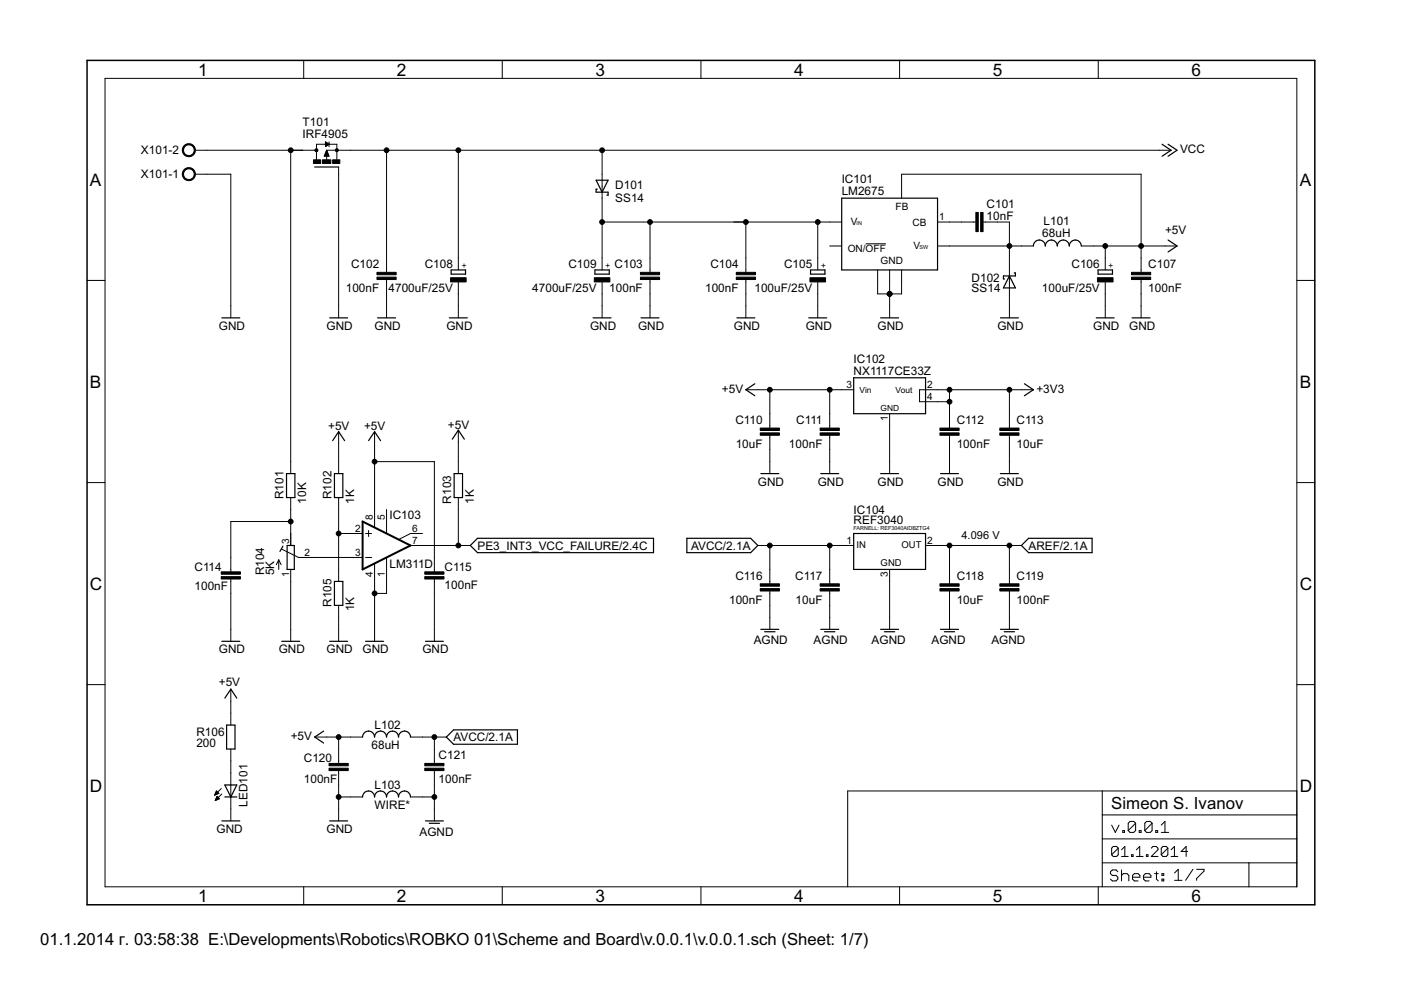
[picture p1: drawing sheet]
<svg xmlns="http://www.w3.org/2000/svg" width="297mm" height="210mm" viewBox="0 0 297 210" stroke-linecap="round" stroke-linejoin="round" font-family="sans-serif">
<g fill="#000" stroke="#000" stroke-width=".21">
<path d="M22.3 16.6v171.4zM64.4 12.8v3.8zM106.5 12.8v3.8zM148.6 12.8v3.8zM190.7 12.8v3.8zM232.9 12.8v3.8zM22.3 16.6h252.7zM41.3 36.9h2.6zM41.3 31.9h2.6zM43.9 36.9h5zM43.9 31.9h20.3zM48.9 36.9v28z"/>
<path d="M61.6 31.9h2.6zM64.2 31.9h2.5zM67.1 31.9v2zM66.7 31.9h.4zM67.1 30.6h2zM67.1 30.6v1.3zM69.3 31.9l-.6 1.2zM68.8 33h.9zM68.8 32.9h.9zM68.9 32.8h.7zM68.9 32.7h.7zM69 32.6h.5z"/>
<path d="M69 30.1v1zM69 30.1l.8 .5zM69 31h.2zM69 30.9h.3zM69 30.8h.5zM69 30.6h.7zM69 30.5h.6zM69 30.4h.5zM69 30.3h.3zM69 32.4h.5zM69.1 32.3h.3zM69.1 32.2h.3z"/>
<path d="M69.2 32.1h.1zM69.3 31.9v2.1zM69.3 31.9l.5 1.2zM69.3 31.9h2.1zM68.7 33.1h1.1zM69 31.1l.8-.5zM69.8 30.6v.5zM69.8 30.1v.5zM69.8 30.6h1.6zM71.4 30.6v1.3zM71.4 31.9v1.9zM71.8 35.4v1.5z"/>
<path d="M71.4 31.9h.4zM71.8 31.9h2.5zM74.3 31.9h7.7zM82 31.9h15.2zM97.2 31.9h30.5zM127.7 36.9v2.6zM127.7 31.9h118zM127.7 31.9v5zM191.2 39.5v2.5zM191.2 36.9v2.6zM191.2 36.9h50.7zM241.9 36.9v15.3z"/>
<path d="M245.7 31.9h2.6zM18.5 59.5h3.8zM82 54.7v2.5zM82 57.2v.5zM82 59.3v.5zM82 31.9v22.8zM97.2 54.7v2.5zM97.2 31.9v22.8zM127.7 54.7v2.5zM127.7 39.5v2.5zM127.7 47.1h10.1zM127.7 47.1v7.6z"/>
<path d="M127.7 42v5.1zM137.8 54.7v2.5zM137.8 57.2v.5zM137.8 59.3v.5zM137.8 47.1v7.6zM158.1 54.7v2.5zM158.1 57.2v.5zM158.1 59.3v.5zM158.1 47.1v7.6zM155.6 47.1h2.5zM137.8 47.1h20.3zM173.4 54.7v2.5z"/>
<path d="M173.4 47.1v7.6zM158.1 47.1h15.3zM175.9 52.2h2.6zM175.9 47.1h2.6zM173.4 47.1h2.5zM183.5 51.7h4.3zM186.1 57.2v2.6zM188.6 57.2v2.6zM188.6 59.8v2.5zM191.2 57.2v2.6zM198.8 47.1h2.5zM198.8 52.2h2.5z"/>
<path d="M203.9 47.1h2.5zM201.3 47.1h2.6zM206.4 47.1h.5zM208.4 47.1h.5zM208.9 47.1h2.6zM211.5 47.1h2.5zM214 57.2v2.6zM201.3 52.2h12.7zM214 47.1v5.1zM214 52.2v5zM216.6 52.2h2.5zM214 52.2h2.6z"/>
<path d="M229.3 52.2h2.5zM234.3 54.7v2.5zM234.3 52.2h7.6zM234.3 52.2v2.5zM231.8 52.2h2.5zM241.9 54.7v2.5zM241.9 57.2v.5zM241.9 59.3v.5zM241.9 52.2v2.5zM241.9 52.2h5.1zM247 52.2h2.6zM275 59.5h3.8z"/>
<path d="M48.9 64.9v2.5zM71.8 64.9v2.5zM71.8 36.9v28zM82 59.8v2.5zM82 64.9v2.5zM82 62.3v2.6zM97.2 59.8v2.5zM97.2 64.9v2.5zM97.2 62.3v2.6zM127.7 59.8v2.5zM127.7 64.9v2.5zM127.7 62.3v2.6z"/>
<path d="M137.8 59.8v2.5zM137.8 64.9v2.5zM137.8 62.3v2.6zM158.1 59.8v2.5zM158.1 64.9v2.5zM158.1 62.3v2.6zM173.4 59.8v2.5zM173.4 64.9v2.5zM173.4 62.3v2.6zM186.1 59.8v2.5zM186.1 62.3h2.5zM188.6 64.9v2.5z"/>
<path d="M188.6 62.3h2.6zM188.6 62.3v2.6zM191.2 59.8v2.5zM214 59.8v2.5zM214 64.9v2.5zM214 62.3v2.6zM234.3 59.8v2.5zM234.3 64.9v2.5zM234.3 62.3v2.6zM241.9 59.8v2.5zM241.9 64.9v2.5zM241.9 62.3v2.6z"/>
<path d="M61.6 97.9v2.5zM61.6 31.9v66zM71.8 97.9v2.5zM71.8 91.5v2.6zM71.8 94.1v3.8zM79.4 91.5v2.6zM79.4 94.1v3.8zM79.4 97.9h12.7zM97.2 91.2v2.5zM97.2 97.9v2.5zM97.2 93.7v4.2zM158.1 82.6h2.6z"/>
<path d="M163.2 97.9v2.5zM163.2 87.7v2.6zM163.2 92.8v2.5zM163.2 90.3v.5zM163.2 92.3v.5zM163.2 82.6v5.1zM163.2 82.6h12.7zM160.7 82.6h2.5zM163.2 95.3v2.6zM175.9 87.7v2.6zM175.9 92.8v2.5zM175.9 90.3v.5z"/>
<path d="M175.9 92.3v.5zM175.9 97.9v2.5zM175.9 82.6h2.6zM175.9 82.6v5.1zM175.9 95.3v2.6zM178.5 82.6h2.5zM188.6 97.9v2.5zM188.6 87.7v2.6zM188.6 90.3v7.6zM195 82.6v2.6zM195 82.6h1.2zM195 85.2h1.2z"/>
<path d="M196.2 85.2h2.6zM196.2 82.6h2.6zM198.8 82.6h2.5zM201.3 87.7v2.6zM201.3 92.8v2.5zM201.3 90.3v.5zM201.3 92.3v.5zM201.3 97.9v2.5zM201.3 95.3v2.6zM201.3 82.6h12.7zM201.3 85.2v2.5zM201.3 82.6v2.6z"/>
<path d="M198.8 85.2h2.5zM214 97.9v2.5zM214 87.7v2.6zM214 92.8v2.5zM214 90.3v.5zM214 92.3v.5zM214 95.3v2.6zM214 82.6h2.6zM214 82.6v5.1zM216.6 82.6h2.5zM18.5 102.3h3.8zM48.9 118.2v2.5z"/>
<path d="M48.9 110.6v7.6zM48.9 110.6h12.7zM59.1 118.7l-.5 1zM59.1 118.7l.5 1zM61.6 113.1v2.6zM61.6 105.5v2.5zM61.6 110.6v2.5zM61.6 108v2.6zM59.8 116.4l3.5 1.8zM63.3 118.2h.9zM64.2 118.2h2.5zM66.7 118.2h7.6z"/>
<path d="M71.8 105.5v2.5zM71.8 108v5.1zM71.8 113.1v7.6zM74.3 118.2h2.6zM74.3 113.1h2.6zM71.8 113.1h2.5zM77.5 113.1h1.3zM77.5 118.2h1.3zM78.1 112.5v1.2zM79.4 110.6v1.2zM79.4 119.5v1.2zM79.4 108v2.6z"/>
<path d="M79.4 97.9v10.1zM82 108v2.6zM82 110.6v2.4zM84.6 114.4l2.4-1.3zM87 113.1h2.6zM87 115.7h2.6zM92.1 118.2v2.5zM92.1 97.9v20.3zM97.2 105.5v2.5zM97.2 108v7.7zM89.6 115.7h7.6zM97.2 115.7h2.5z"/>
<path d="M160.7 115.7h2.5zM163.2 115.7v5zM163.2 115.7h12.7zM178.5 115.7h2.5zM175.9 115.7h2.6zM196.2 115.7h2.6zM198.8 115.7h2.5zM201.3 115.7v5zM201.3 115.7h12.7zM214 115.7h2.6zM275 102.3h3.8zM48.9 123.3v2.5z"/>
<path d="M48.9 120.7v.5zM48.9 122.8v.5zM48.9 133.4v2.6zM48.9 125.8v7.6zM59.1 118.7v2zM61.6 120.7v2.6zM61.6 133.4v2.6zM61.6 123.3v10.1zM71.8 120.7v2.6zM71.8 128.4v2.5zM71.8 133.4v2.6zM71.8 130.9v2.5z"/>
<path d="M79.4 120.7v2.6zM79.4 133.4v2.6zM79.4 125.8v7.6zM79.4 123.3v2.5zM79.4 125.8h2.6zM82 120.7v2.6zM82 118.3v2.4zM82 123.3v2.5zM92.1 123.3v2.5zM92.1 122.8v.5zM92.1 120.7v.5zM92.1 133.4v2.6z"/>
<path d="M92.1 125.8v7.6zM163.2 120.7v2.6zM163.2 125.8v2.6zM163.2 123.3v.5zM163.2 125.3v.5zM163.2 130.9v2.5zM163.2 128.4v2.5zM175.9 120.7v2.6zM175.9 125.8v2.6zM175.9 123.3v.5zM175.9 125.3v.5zM175.9 130.9v2.5z"/>
<path d="M175.9 128.4v2.5zM175.9 115.7v5zM188.6 120.7v2.6zM188.6 130.9v2.5zM188.6 123.3v7.6zM201.3 120.7v2.6zM201.3 125.8v2.6zM201.3 123.3v.5zM201.3 125.3v.5zM201.3 130.9v2.5zM201.3 128.4v2.5zM214 120.7v2.6z"/>
<path d="M214 125.8v2.6zM214 123.3v.5zM214 125.3v.5zM214 130.9v2.5zM214 128.4v2.5zM214 115.7v5zM18.5 145.2h3.8zM48.9 151.2v2.5zM48.9 146.1v2.6zM48.9 148.7v2.5zM66.7 156.3h2.6zM69.3 156.3h2.5z"/>
<path d="M71.8 158.8v2.6zM71.8 156.3v2.5zM74.3 156.3h2.6zM71.8 156.3h2.5zM87 156.3h2.6zM89.6 156.3h2.5zM92.1 158.8v2.6zM92.1 156.3v2.5zM92.1 156.3h2.5zM275 145.2h3.8zM45.9 167.7l-.4 .9zM45.6 168.4h.3z"/>
<path d="M45.6 168.3h.5zM46 168.8l-.4 .9zM45.7 168.2h.7zM45.7 169.7h.1zM45.7 168.1h.5zM45.7 169.5h.4zM45.8 168h.3zM45.8 169.4h.6zM45.8 167.8h.2zM45.8 169.3h.6zM45.9 169.2h.4zM45.9 167.7l.5 .5z"/>
<path d="M45.9 169h.3zM46 168.8l.5 .6zM45.5 168.6l.9-.4zM45.6 169.7l.9-.3zM46.9 167.2l-1.4 1.4zM47 168.3l-1.4 1.4zM48.9 158.8v2.6zM48.9 169v2.5zM48.9 163.9v2.5zM48.9 166.4v2.6zM48.9 171.5v2.6zM48.9 161.4v2.5z"/>
<path d="M71.8 163.9v2.5zM71.8 161.4v.5zM71.8 163.4v.5zM71.8 171.5v2.6zM71.8 169v2.5zM71.8 166.4v2.6zM74.3 169h2.6zM71.8 169h2.5zM87 169h2.6zM89.6 169h2.5zM92.1 163.9v2.5zM92.1 161.4v.5z"/>
<path d="M92.1 163.4v.5zM92.1 171.5v2.6zM92.1 169v2.5zM92.1 166.4v2.6zM179.7 167.7h54zM233.7 167.7h41.3zM233.7 177.9h41.3zM233.7 172.8v5.1zM233.7 172.8h41.3zM233.7 167.7v5.1zM235.7 174.9l.8 1.6zM236 179.5l-.3 .3z"/>
<path d="M236 179.5h.7zM237.3 174.9l-.8 1.6zM236.7 179.5l.4 .3zM237.1 179.8v1.4zM238 176.1v.4zM238 176.1h.4zM238.4 176.1v.4zM238 176.5h.4zM238.5 179.5v2.1zM239.2 174.5v1.6zM239.2 174.5l.4-.3zM239.2 176.1l1.6-1.6z"/>
<path d="M239.6 174.2h.8zM239.2 176.1l.4 .4zM240.4 174.2l.4 .3zM239.6 176.5h.8zM240.8 174.5v1.6zM240.4 176.5l.4-.4zM241.5 176.1v.4zM241.5 176.1h.4zM241.6 179.5v2.1zM241.9 176.1v.4zM241.5 176.5h.4zM242.7 174.5v1.6z"/>
<path d="M242.7 174.5l.4-.3zM244.3 174.5l-1.6 1.6zM243.1 174.2h.8zM242.7 176.1l.4 .4zM243.9 174.2l.4 .3zM243.1 176.5h.8zM244.3 174.5v1.6zM244.3 176.1l-.4 .4zM244.5 179.5l-.4 .3zM245 176.1v.4zM245 176.1h.4zM244.5 179.5h.7z"/>
<path d="M245.4 176.1v.4zM245 176.5h.4zM245.2 179.5l.3 .3zM247 174.2l-.8 .7zM246.2 176.5h1.6zM246.5 179.5l-.3 .3zM246.5 179.5h.8zM247 174.2v2.3zM247.3 179.5l.3 .3zM247.6 179.8v1.4zM249 179.5v2.1zM251.5 179.5l-1.1 1z"/>
<path d="M275 172.8v5.1zM275 167.7v5.1zM22.3 188h252.7zM64.4 188v3.8zM106.5 188v3.8zM148.6 188v3.8zM179.7 167.7v20.3zM190.7 188v3.8zM232.9 188v3.8zM233.7 182.9v5.1zM233.7 177.9v5zM235.4 184.8v.4z"/>
<path d="M235.4 185.2l.4 .4zM235.7 179.8v1.4zM235.7 181.2l1.4-1.4zM235.4 184.8l.4-.4zM235.8 185.6h.8zM235.4 186.4l.4 .4zM235.7 181.2l.3 .4zM235.8 184.4h.8zM236.6 185.6l.4 .4zM235.8 186.8h.8zM236 181.6h.7zM236.6 184.4l.4 .4z"/>
<path d="M237 186v.4zM237 186.4l-.4 .4zM237.1 181.2l-.4 .4zM237.8 180.2l.7-.7zM237.8 181.6h1.4zM237.8 184.4v2.4zM237.8 185.6l.4-.4zM238.2 185.2h.8zM239 185.2l.3 .4zM239.3 185.6v1.2zM239.9 181.2v.4zM239.9 181.2h.3z"/>
<path d="M240.1 185.6v.8zM240.1 185.6l.4-.4zM240.2 181.2v.4zM239.9 181.6h.3zM240.1 186.4l.4 .4zM240.5 185.2h.8zM240.9 180.2l.7-.7zM240.9 181.6h1.5zM240.5 186.8h.8zM241.3 185.2l.4 .4zM241.7 185.6v.4zM240.1 186h1.6z"/>
<path d="M242.5 185.6v.8zM242.5 185.6l.3-.4zM242.5 186.4l.3 .4zM242.8 185.2h.8zM243.1 181.2v.4zM243.1 181.2h.3zM243.4 181.2v.4zM243.1 181.6h.3zM242.8 186.8h.8zM243.6 185.2l.4 .4zM244 185.6v.4zM242.5 186h1.5z"/>
<path d="M244.1 181.6l1.4-1.4zM244.8 185.2h.8zM245.2 184.8v1.6zM245.2 186.4l.4 .4zM244.1 181.6h1.4zM245.5 179.8v.4zM246.2 179.8v1.4zM246.2 181.2l1.4-1.4zM246.4 185.2h.3zM246.4 185.2v.4zM246.4 186.4h.3zM246.4 186.4v.4z"/>
<path d="M246.2 181.2l.3 .4zM246.7 185.2v.4zM246.4 185.6h.3zM246.7 186.4v.4zM246.4 186.8h.3zM246.5 181.6h.8zM247.6 181.2l-.3 .4zM248.3 180.2l.7-.7zM248.3 181.6h1.4zM249 185.1l.8-.8zM249 186.6h1.6zM249.8 184.3v2.3z"/>
<path d="M250.4 180.5h1.4zM252.9 184.3l-1.5 2.3zM251.5 179.5v2.1zM253.7 184.3h1.6zM253.7 186.3v.3zM255.3 184.3v.4zM255.3 184.7l-1.6 1.6zM264.8 182.9v5.1zM264.8 182.9h10.2zM233.7 182.9h31.1zM275 182.9v5.1zM275 177.9v5z"/>
<path d="M275 16.6v171.4z"/>
<path d="M39 36a1.4 1.4 0 0 1 2.2 .2 1.4 1.4 0 0 1-.8 2.1 1.4 1.4 0 0 1-1.7-1.4h.2a1.14 1.14 0 0 1 1.6-1 1.14 1.14 0 0 1 .3 1.9 1.14 1.14 0 0 1-1.9-.6v-.3h-.2z" fill-rule="evenodd"/>
<path d="M39 30.9a1.4 1.4 0 0 1 2.2 .2 1.4 1.4 0 0 1-.8 2.1 1.4 1.4 0 0 1-1.7-1.3h.2a1.14 1.14 0 0 1 1.6-1.1 1.14 1.14 0 0 1 .3 1.9 1.14 1.14 0 0 1-1.9-.6v-.2h-.2z" fill-rule="evenodd"/>
<circle cx="61.6" cy="31.9" r=".51"/>
<circle cx="67.1" cy="31.9" r=".33"/>
<circle cx="71.4" cy="31.9" r=".33"/>
<circle cx="82" cy="31.9" r=".51"/>
<circle cx="97.2" cy="31.9" r=".51"/>
<circle cx="127.7" cy="31.9" r=".51"/>
<circle cx="127.7" cy="47.1" r=".51"/>
<circle cx="137.8" cy="47.1" r=".51"/>
<circle cx="158.1" cy="47.1" r=".51"/>
<circle cx="173.4" cy="47.1" r=".51"/>
<circle cx="214" cy="52.2" r=".51"/>
<circle cx="234.3" cy="52.2" r=".51"/>
<circle cx="241.9" cy="52.2" r=".51"/>
<circle cx="188.6" cy="62.3" r=".51"/>
<circle cx="79.4" cy="97.9" r=".51"/>
<circle cx="163.2" cy="82.6" r=".51"/>
<circle cx="175.9" cy="82.6" r=".51"/>
<circle cx="201.3" cy="82.6" r=".51"/>
<circle cx="201.3" cy="85.2" r=".51"/>
<circle cx="214" cy="82.6" r=".51"/>
<circle cx="61.6" cy="110.6" r=".51"/>
<circle cx="71.8" cy="113.1" r=".51"/>
<circle cx="97.2" cy="115.7" r=".51"/>
<circle cx="163.2" cy="115.7" r=".51"/>
<circle cx="175.9" cy="115.7" r=".51"/>
<circle cx="201.3" cy="115.7" r=".51"/>
<circle cx="214" cy="115.7" r=".51"/>
<circle cx="79.4" cy="125.8" r=".51"/>
<circle cx="71.8" cy="156.3" r=".51"/>
<circle cx="92.1" cy="156.3" r=".51"/>
<circle cx="71.8" cy="169" r=".51"/>
<circle cx="92.1" cy="169" r=".51"/>
</g>
<g fill="#000" stroke="#000" stroke-width=".25">
<path d="M66.7 35.4h5.1zM126.4 38.2l1.3 2.5zM126.4 38.2h2.5zM246.4 33.1l1.9-1.2zM247.6 33.1l2-1.2zM246.4 30.6l1.9 1.3zM247.6 30.6l2 1.3zM95.7 57.2v.9zM95.7 58.1h3zM98.7 57.2v.9zM95.7 57.2h3zM126.1 57.2v.9z"/>
<path d="M126.4 40.1v.6zM126.4 40.1h.2zM128.9 38.2l-1.2 2.5zM126.4 40.7h1.3zM128.9 40.7v.7zM127.7 40.7h1.2zM128.7 41.4h.2zM126.1 58.1h3.1zM129.2 57.2v.9zM126.1 57.2h3.1zM171.9 57.2v.9zM171.9 58.1h3z"/>
<path d="M174.9 57.2v.9zM171.9 57.2h3zM178.5 42h20.3zM178.5 42v15.2zM198.8 42v15.2zM178.5 57.2h20.3zM212.7 58.5v.6zM212.7 59.1h.3zM214 58.5l1.3 2.5zM212.7 58.5h1.3zM215.3 57.9v.6zM214 58.5h1.3z"/>
<path d="M215 57.9h.3zM232.8 57.2v.9zM232.8 58.1h3.1zM235.9 57.2v.9zM232.8 57.2h3.1zM247.6 53.4l2-1.2zM247.6 50.9l2 1.3zM47 67.4h3.8zM69.9 67.4h3.8zM80.1 67.4h3.8zM95.3 67.4h3.8zM125.8 67.4h3.8z"/>
<path d="M135.9 67.4h3.8zM156.2 67.4h3.8zM171.5 67.4h3.8zM186.7 67.4h3.8zM212.1 67.4h3.8zM214 58.5l-1.3 2.5zM212.7 61h2.6zM232.4 67.4h3.8zM240 67.4h3.8zM71.8 91.5l-1.3 1.9zM71.8 91.5l1.3 1.9zM79.4 91.5l-1.3 1.9z"/>
<path d="M79.4 91.5l1.3 1.9zM97.2 91.2l-1.3 1.9zM97.2 91.2l1.2 1.9zM158.1 82.6l1.9-1.2zM158.1 82.6l1.9 1.3zM181 80.1v2.5zM181 80.1h15.2zM181 82.6v5.1zM196.2 80.1v7.6zM181 87.7h15.2zM217.2 83.9l1.9-1.3zM217.2 81.4l1.9 1.2z"/>
<path d="M60 115.8l-.6 1.1zM60.7 100.4v5.1zM60.9 115.7v5zM60.9 115.7h.7zM61.6 115.7h.8zM62.5 100.4v5.1zM60.7 100.4h1.8zM60.7 105.5h1.8zM70.9 100.4v5.1zM72.7 100.4v5.1zM70.9 100.4h1.8zM70.9 105.5h1.8z"/>
<path d="M96.3 100.4v5.1zM98.1 100.4v5.1zM96.3 100.4h1.8zM96.3 105.5h1.8zM99.7 115.7l1.5-1.6zM99.7 115.7l1.5 1.5zM101.2 114.1h37.4zM101.2 117.2h37.4zM138.6 114.1v3.1zM145.6 114.1v3.1zM145.6 117.2h13.6zM145.6 114.1h13.6z"/>
<path d="M160.7 115.7l-1.5 1.5zM159.2 114.1l1.5 1.6zM161.3 100.4h3.8zM174 100.4h3.8zM181 113.1h15.2zM186.7 100.4h3.8zM196.2 113.1v7.6zM199.4 100.4h3.8zM212.1 100.4h3.8zM216.6 115.7l1.5-1.6zM216.6 115.7l1.5 1.5zM218.1 114.1h13.4z"/>
<path d="M218.1 117.2h13.4zM231.5 114.1v3.1zM47 136h3.8zM59.7 136h3.8zM60.9 120.7h1.5zM62.4 115.7v5zM69.9 136h3.8zM70.9 123.3v5.1zM72.7 123.3v5.1zM70.9 123.3h1.8zM70.9 128.4h1.8zM77.5 136h3.8z"/>
<path d="M90.2 136h3.8zM162.1 133.9h2.2zM161.3 133.4h3.8zM174.8 133.9h2.2zM174 133.4h3.8zM181 113.1v7.6zM181 120.7h5.1zM186.7 133.4h3.8zM187.5 133.9h2.2zM186.1 120.7h10.1zM199.4 133.4h3.8zM200.2 133.9h2.2z"/>
<path d="M212.1 133.4h3.8zM212.9 133.9h2.2zM48.9 146.1l-1.2 1.9zM48 153.7v5.1zM48.9 146.1l1.3 1.9zM49.8 153.7v5.1zM48 153.7h1.8zM48 158.8h1.8zM66.7 156.3l1.9 1.2zM66.7 156.3l1.9-1.3zM94.6 156.3l1.6-1.6zM94.6 156.3l1.6 1.5z"/>
<path d="M96.2 154.7h13.5zM96.2 157.8h13.5zM109.7 154.7v3.1zM47.7 166.4l1.2 2.6zM47.7 169h1.2zM47.7 166.4h1.2zM50.2 166.4l-1.3 2.6zM48.9 169h1.3zM48.9 166.4h1.3zM47 174.1h3.8zM69.9 174.1h3.8zM91 174.6h2.2z"/>
<path d="M90.2 174.1h3.8z"/>
</g>
<path d="M18.5 12.8v179zM18.5 12.8h260.3zM18.5 191.8h260.3zM278.8 12.8v179z" fill="#000" stroke="#000" stroke-width=".32"/>
<g fill="#000" stroke="#000" stroke-width=".21">
<path d="M66.5 33.9h1.5v.7h-1.5zM68.4 33.9h1.7v.7h-1.7zM70.5 33.9h1.6v.7h-1.6zM79.9 58.8h4.1v.5h-4.1zM79.9 57.7h4.1v.6h-4.1zM95.5 58.9h3.3v.9h-3.3zM126 58.9h3.3v.9h-3.3zM135.8 58.8h4v.5h-4zM135.8 57.7h4v.6h-4zM156.1 58.8h4.1v.5h-4.1zM156.1 57.7h4.1v.6h-4.1zM171.7 58.9h3.3v.9h-3.3z"/>
<path d="M206.9 45h.5v4.1h-.5zM207.9 45h.5v4.1h-.5zM232.7 58.9h3.3v.9h-3.3zM239.9 58.8h4.1v.5h-4.1zM239.9 57.7h4.1v.6h-4.1zM161.2 91.8h4v.5h-4zM161.2 90.8h4v.5h-4zM173.9 91.8h4v.5h-4zM173.9 90.8h4v.5h-4zM199.3 91.8h4v.5h-4zM199.3 90.8h4v.5h-4zM212 91.8h4v.5h-4z"/>
<path d="M212 90.8h4v.5h-4zM46.9 122.3h4.1v.5h-4.1zM46.9 121.2h4.1v.6h-4.1zM90.1 121.2h4v.6h-4zM90.1 122.3h4v.5h-4zM161.2 124.8h4v.5h-4zM161.2 123.8h4v.5h-4zM173.9 124.8h4v.5h-4zM173.9 123.8h4v.5h-4zM199.3 124.8h4v.5h-4zM199.3 123.8h4v.5h-4zM212 124.8h4v.5h-4z"/>
<path d="M212 123.8h4v.5h-4zM69.8 162.9h4v.5h-4zM69.8 161.9h4v.5h-4zM90.1 162.9h4v.5h-4zM90.1 161.9h4v.5h-4z"/>
</g>
<path d="M219.1 52.2a1.27 1.27 0 0 1 1.3-1.3 1.27 1.27 0 0 1 1.2 1.3 1.27 1.27 0 0 1 1.3-1.3 1.27 1.27 0 0 1 1.3 1.3 1.27 1.27 0 0 1 1.2-1.3 1.27 1.27 0 0 1 1.3 1.3 1.27 1.27 0 0 1 1.3-1.3 1.27 1.27 0 0 1 1.3 1.3M76.9 156.3a1.27 1.27 0 0 1 1.2-1.3 1.27 1.27 0 0 1 1.3 1.3 1.27 1.27 0 0 1 1.3-1.3 1.27 1.27 0 0 1 1.3 1.3 1.27 1.27 0 0 1 1.2-1.3 1.27 1.27 0 0 1 1.3 1.3 1.27 1.27 0 0 1 1.3-1.3 1.27 1.27 0 0 1 1.2 1.3M76.9 169a1.27 1.27 0 0 1 1.2-1.3 1.27 1.27 0 0 1 1.3 1.3 1.27 1.27 0 0 1 1.3-1.3 1.27 1.27 0 0 1 1.3 1.3 1.27 1.27 0 0 1 1.2-1.3 1.27 1.27 0 0 1 1.3 1.3 1.27 1.27 0 0 1 1.3-1.3 1.27 1.27 0 0 1 1.2 1.3" fill="none" stroke="#000" stroke-width=".25"/>
<path d="M76.9 110.6v10.1zM76.9 110.6l10.1 5.1zM76.9 120.7l10.1-5z" fill="#000" stroke="#000" stroke-width=".42"/>
<g font-size="4.1">
<text x="42" y="16">1</text>
<text x="84.1" y="16">2</text>
<text x="126.3" y="16">3</text>
<text x="168.4" y="16">4</text>
<text x="210.5" y="16">5</text>
<text x="252.6" y="16">6</text>
<text x="19.1" y="39.3">A</text>
<text x="275.6" y="39.3">A</text>
<text x="19.1" y="82.2">B</text>
<text x="275.6" y="82.2">B</text>
<text x="19.1" y="125">C</text>
<text x="275.6" y="125">C</text>
<text x="19.1" y="167.9">D</text>
<text x="275.6" y="167.9">D</text>
<text x="42" y="191.2">1</text>
<text x="84.1" y="191.2">2</text>
<text x="126.3" y="191.2">3</text>
<text x="168.4" y="191.2">4</text>
<text x="210.5" y="191.2">5</text>
<text x="252.6" y="191.2">6</text>
</g>
<g font-size="4">
<text x="235.6" y="171.5">Simeon S. Ivanov</text>
<text x="8.5" y="200.4">01.1.2014 г. 03:58:38 E:\Developments\Robotics\ROBKO 01\Scheme and Board\v.0.0.1\v.0.0.1.sch (Sheet: 1/7)</text>
</g>
<g font-size="2.8">
<text x="64.2" y="29.3">IRF4905</text>
<text x="64.2" y="26.8">T101</text>
<text x="29.9" y="32.7">X101-2</text>
<text x="250.2" y="32.5">VCC</text>
<text x="29.9" y="37.8">X101-1</text>
<text x="130.5" y="40.1">D101</text>
<text x="178.5" y="41.4">LM2675</text>
<text x="178.5" y="38.8">IC101</text>
<text x="130.5" y="42.9">SS14</text>
<text x="209.2" y="46.7">10nF</text>
<text x="209.2" y="44.2">C101</text>
<text x="221.2" y="47.7">L101</text>
<text x="221" y="50.3">68uH</text>
<text x="247" y="49.6">+5V</text>
<text x="74.4" y="56.9">C102</text>
<text x="90.1" y="56.8">C108</text>
<text x="120.5" y="56.8">C109</text>
<text x="130.3" y="56.9">C103</text>
<text x="150.6" y="56.9">C104</text>
<text x="166.2" y="56.8">C105</text>
<text x="206" y="59.8">D102</text>
<text x="227.2" y="56.8">C106</text>
<text x="243.5" y="56.9">C107</text>
<text x="73.3" y="61.9">100nF</text>
<text x="82.4" y="61.8">4700uF/25V</text>
<text x="112.8" y="61.8">4700uF/25V</text>
<text x="129.2" y="61.9">100nF</text>
<text x="149.5" y="61.9">100nF</text>
<text x="160" y="61.8">100uF/25V</text>
<text x="206" y="61.9">SS14</text>
<text x="220.9" y="61.8">100uF/25V</text>
<text x="243.5" y="61.9">100nF</text>
<text x="46.4" y="69.9">GND</text>
<text x="69.2" y="69.9">GND</text>
<text x="79.4" y="69.9">GND</text>
<text x="94.6" y="69.9">GND</text>
<text x="125.1" y="69.9">GND</text>
<text x="135.3" y="69.9">GND</text>
<text x="155.6" y="69.9">GND</text>
<text x="170.8" y="69.9">GND</text>
<text x="186.1" y="69.9">GND</text>
<text x="211.5" y="69.9">GND</text>
<text x="231.8" y="69.9">GND</text>
<text x="239.4" y="69.9">GND</text>
<text x="181" y="76.9">IC102</text>
<text x="153.1" y="83.3">+5V</text>
<text x="181" y="79.5">NX1117CE33Z</text>
<text x="219.7" y="83.3">+3V3</text>
<text x="155.9" y="89.9">C110</text>
<text x="168.8" y="89.9">C111</text>
<text x="202.8" y="89.9">C112</text>
<text x="215.5" y="89.9">C113</text>
<text x="69.6" y="91.2">+5V</text>
<text x="77.2" y="91.2">+5V</text>
<text x="95" y="90.9">+5V</text>
<text x="156" y="95">10uF</text>
<text x="167.3" y="95">100nF</text>
<text x="202.8" y="95">100nF</text>
<text x="215.5" y="95">10uF</text>
<text x="60.1" y="105.8" transform="rotate(-90 60.1 105.8)">R101</text>
<text x="64.9" y="106.8" transform="rotate(-90 64.9 106.8)">10K</text>
<text x="70.3" y="105.8" transform="rotate(-90 70.3 105.8)">R102</text>
<text x="75.1" y="106.8" transform="rotate(-90 75.1 106.8)">1K</text>
<text x="95.7" y="106.8" transform="rotate(-90 95.7 106.8)">R103</text>
<text x="100.5" y="106.8" transform="rotate(-90 100.5 106.8)">1K</text>
<text x="160.7" y="103">GND</text>
<text x="173.4" y="103">GND</text>
<text x="186.1" y="103">GND</text>
<text x="198.8" y="103">GND</text>
<text x="211.5" y="103">GND</text>
<text x="82.6" y="109.9">IC103</text>
<text x="181" y="111.2">REF3040</text>
<text x="181" y="109">IC104</text>
<text x="101.2" y="116.5">PE3_INT3_VCC_FAILURE/2.4C</text>
<text x="146.6" y="116.5">AVCC/2.1A</text>
<text x="218.1" y="116.5">AREF/2.1A</text>
<text x="41.3" y="125.1">100nF</text>
<text x="41.3" y="121">C114</text>
<text x="56" y="122" transform="rotate(-90 56 122)">R104</text>
<text x="58.1" y="122" transform="rotate(-90 58.1 122)">5K</text>
<text x="82.6" y="120.4">LM311D</text>
<text x="94.3" y="124.8">100nF</text>
<text x="94.3" y="121">C115</text>
<text x="155.9" y="122.9">C116</text>
<text x="168.6" y="122.9">C117</text>
<text x="202.8" y="122.9">C118</text>
<text x="215.5" y="122.9">C119</text>
<text x="70.3" y="128.7" transform="rotate(-90 70.3 128.7)">R105</text>
<text x="75.1" y="129.6" transform="rotate(-90 75.1 129.6)">1K</text>
<text x="154.6" y="128">100nF</text>
<text x="168.7" y="128">10uF</text>
<text x="202.8" y="128">10uF</text>
<text x="215.5" y="128">100nF</text>
<text x="159.8" y="136.6">AGND</text>
<text x="172.5" y="136.6">AGND</text>
<text x="184.8" y="136.6">AGND</text>
<text x="197.5" y="136.6">AGND</text>
<text x="210.2" y="136.6">AGND</text>
<text x="46.4" y="138.5">GND</text>
<text x="59.1" y="138.5">GND</text>
<text x="69.2" y="138.5">GND</text>
<text x="76.9" y="138.5">GND</text>
<text x="89.6" y="138.5">GND</text>
<text x="46.4" y="145.5">+5V</text>
<text x="79.4" y="154.5">L102</text>
<text x="41.6" y="158.3">200</text>
<text x="41.6" y="156.1">R106</text>
<text x="61.6" y="156.9">+5V</text>
<text x="64.4" y="161.6">C120</text>
<text x="78.8" y="158.8">68uH</text>
<text x="93" y="161">C121</text>
<text x="96.2" y="157.2">AVCC/2.1A</text>
<text x="64.4" y="166.1">100nF</text>
<text x="79.4" y="167.2">L103</text>
<text x="93" y="166.1">100nF</text>
<text x="52.5" y="171" transform="rotate(-90 52.5 171)">LED101</text>
<text x="79.4" y="171.5">WIRE*</text>
<text x="45.9" y="176.6">GND</text>
<text x="69.2" y="176.6">GND</text>
<text x="88.9" y="177.2">AGND</text>
</g>
<text font-size="2.6" x="203.9" y="114.4">4.096 V</text>
<g font-size="2.4">
<text x="180.4" y="47.7">V</text>
<text x="189.9" y="44.5">FB</text>
<text x="193.5" y="47.8">CB</text>
<text x="199.1" y="46.7">1</text>
<text x="179.7" y="53.4">ON/OFF</text>
<text x="193.7" y="52.8">V</text>
<text x="186.7" y="56">GND</text>
<text x="179.5" y="82.3">3</text>
<text x="196.6" y="82.3">2</text>
<text x="188.3" y="89.3" transform="rotate(-90 188.3 89.3)">1</text>
<text x="196.6" y="84.8">4</text>
<text x="75.3" y="112.8">2</text>
<text x="79.1" y="110.2" transform="rotate(-90 79.1 110.2)">8</text>
<text x="81.6" y="110.2" transform="rotate(-90 81.6 110.2)">5</text>
<text x="87.4" y="112.8">6</text>
<text x="61.3" y="115.3" transform="rotate(-90 61.3 115.3)">3</text>
<text x="64.5" y="117.8">2</text>
<text x="75.3" y="117.8">3</text>
<text x="87.4" y="115.3">7</text>
<text x="179.5" y="115.3">1</text>
<text x="196.6" y="115.3">2</text>
<text x="61.3" y="122.3" transform="rotate(-90 61.3 122.3)">1</text>
<text x="79.1" y="122.3" transform="rotate(-90 79.1 122.3)">4</text>
<text x="81.6" y="122.3" transform="rotate(-90 81.6 122.3)">1</text>
<text x="188.3" y="122.3" transform="rotate(-90 188.3 122.3)">3</text>
</g>
<g font-size="2.2">
<text x="181.6" y="116.3">IN</text>
<text x="191.2" y="116.3">OUT</text>
<text x="186.7" y="120.1">GND</text>
</g>
<g font-size="2">
<text x="99" y="56.8" transform="rotate(-90 99 56.8)">+</text>
<text x="129.5" y="56.8" transform="rotate(-90 129.5 56.8)">+</text>
<text x="175.2" y="56.8" transform="rotate(-90 175.2 56.8)">+</text>
<text x="236.2" y="56.8" transform="rotate(-90 236.2 56.8)">+</text>
<text x="182.3" y="83.3">Vin</text>
<text x="189.9" y="83.3">Vout</text>
<text x="186.7" y="87.1">GND</text>
</g>
<g font-size="1.3">
<text x="181.6" y="47.7">IN</text>
<text x="195" y="52.8">SW</text>
<text x="181" y="112.5">FARNELL: REF3040AIDBZTG4</text>
</g>
</svg>
